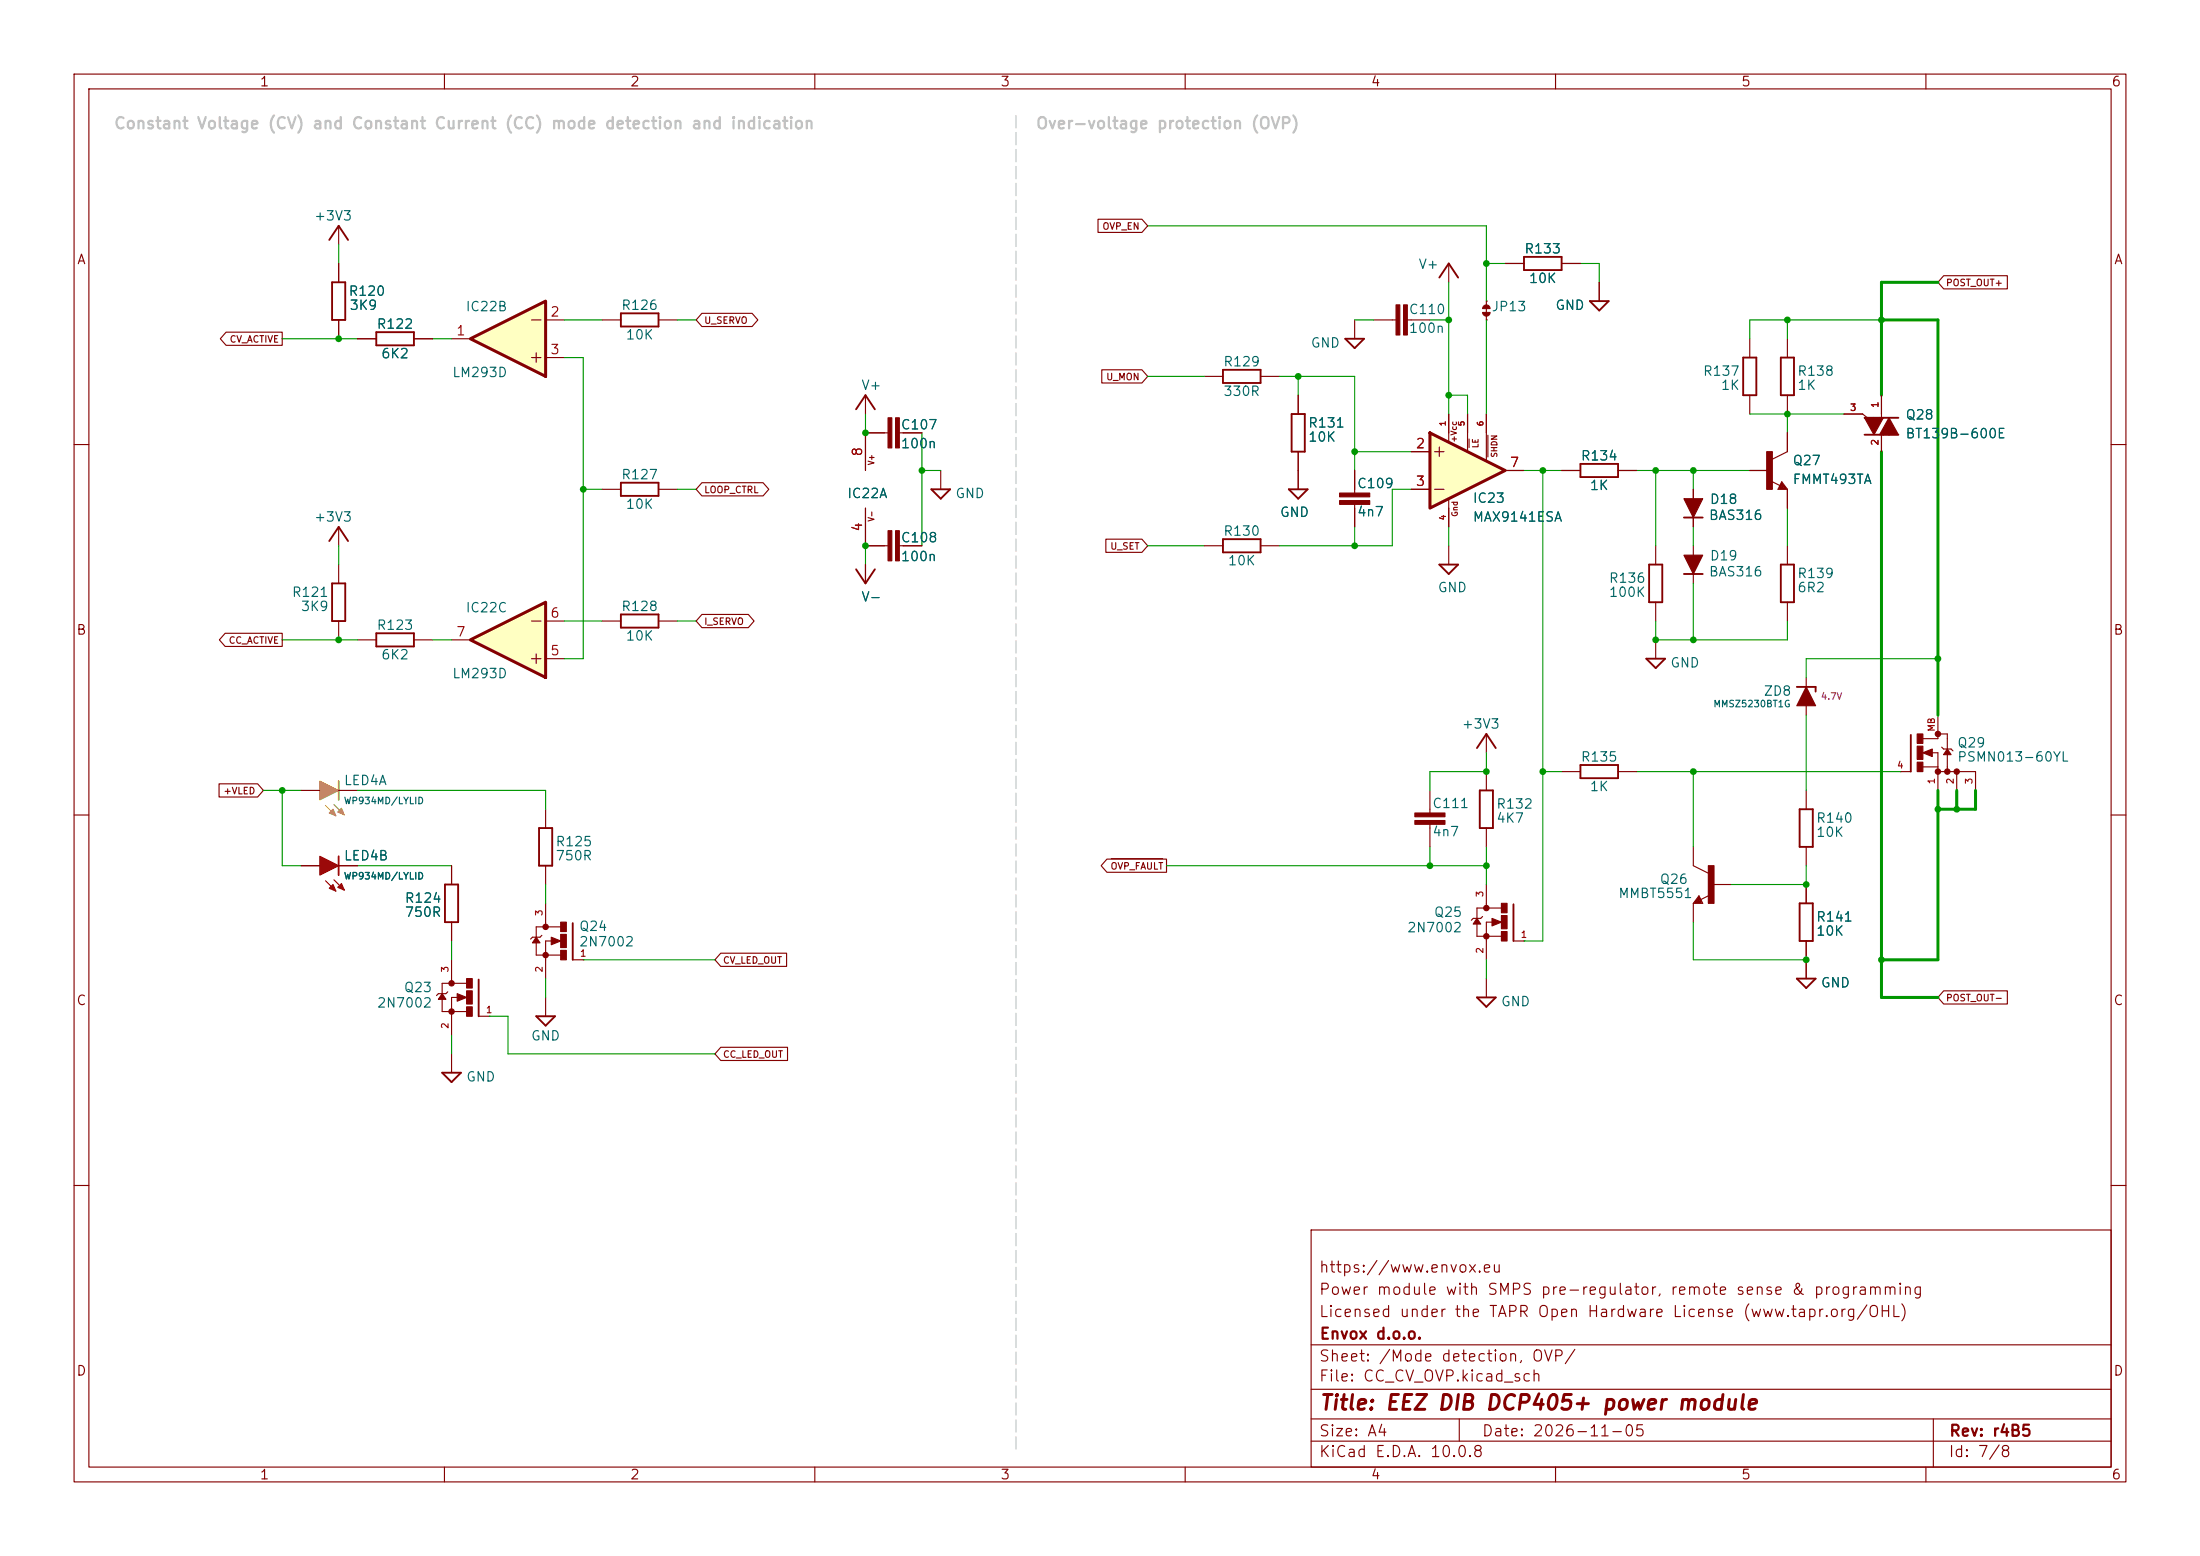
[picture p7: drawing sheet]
<svg xmlns="http://www.w3.org/2000/svg" width="297mm" height="210mm" viewBox="0 0 297 210" stroke-linecap="round" stroke-linejoin="round" font-family="sans-serif">
<g fill="none" stroke="#840000" stroke-width=".15">
<path d="M10 10h277v190h-277zM12 12h273v186h-273zM60 10v2M110 10v2M160 10v2M210 10v2M260 10v2M195.6 35.6v2.5M248.9 55.9h2.6l.6 .5M254 53.3v3.1M254 58.4v2.6M10 60h2"/>
<path d="M45.7 71.1v2.6M45.7 76.2v2.5M81.3 66h2.5M88.9 66h2.5M175.3 63.5v2.5M182.9 63.5v3M182.9 68.1v3M285 60h2M45.7 83.8v2.6M81.3 83.8h2.5M88.9 83.8h2.5M243.8 91.4v5.1"/>
<path d="M10 110h2M243.8 106.7v2.5M243.8 114.3v2.5M285 110h2M10 160h2M177 166h108v32h-108zM285 160h2M60 198v2M110 198v2M160 198v2M177 194.5h108M177 191.5h108"/>
<path d="M177 187.5h108M177 181.5h108M197 191.5v3M210 198v2M260 198v2M261 191.5v6.5"/>
</g>
<path d="M194.3 37.5l1.3-1.9 1.2 1.9M251.7 56.4h4.6M251.7 58.7h4.6M44.4 73l1.3-1.9 1.3 1.9M44.8 78.7h1.8v5.1h-1.8zM83.8 65.2h5.1v1.7h-5.1zM174 66h2.5l-1.2 1.3zM83.8 82.9h5.1v1.8h-5.1zM242.6 92.7h2.5v.6M243 109.2h1.7v5.1h-1.7z" fill="none" stroke="#840000" stroke-width=".25"/>
<g fill="#840000" stroke="#840000" stroke-width=".15">
<path d="M180.8 66.5h4.1v.6h-4.1z"/>
<path d="M180.8 67.6h4.1v.5h-4.1z"/>
<path d="M243.8 92.7l1.3 2.6h-2.5z"/>
<path d="M251.7 56.4h2.6l-1.3 2.3z"/>
<path d="M255 56.4l1.3 2.3h-2.6z"/>
</g>
<path d="M63.5 86.4l10.2-5.1v10.1z" fill="#ffffc2"/>
<g fill="none" stroke="#840000" stroke-width=".15">
<path d="M81.3 43.2h2.5M88.9 43.2h2.5M116.8 53.3v2.6M175.3 53.3v2.6M236.2 45.7v2.6M236.2 53.3v2.6M241.3 58.4v2.6l-2 1M241.3 45.7v2.6M241.3 53.3v2.6M162.6 73.7h2.5M170.2 73.7h2.5M175.3 61v2.5"/>
<path d="M228.6 73.7v5M236.2 63.5h2.6M239.1 64.9l1.2 .6M240.5 65l.8 1h-1.3zM241.3 66v2.6M61 86.4h2.5M71.8 88.9h1.2M71.8 83.8h1.2M72.4 88.3v1.2M73.7 88.9h2.5M73.7 83.8h2.5M223.5 86.4v2.5"/>
<path d="M261.6 96.5v3.2h-2M261.6 99.1h1.3v5M243.8 119.4v2.5M256.5 104.1h.1M256.5 104.1h1.5M259.6 103.5h2M260.7 101.6h.9v5.1M261.6 104.1h5.1v2.6M262.1 100.8l.3 .3h1l.3 .2M264.2 104.1v2.6M243.8 127v2.5"/>
</g>
<path d="M63.5 86.4l10.2-5.1v10.1z" fill="none" stroke="#840000" stroke-width=".41"/>
<g fill="#840000" stroke="#840000" stroke-width=".15">
<path d="M238.5 61h.8v5h-.8z"/>
<path d="M258.8 99.1h.8v1.2h-.8z"/>
<path d="M258.8 100.7h.8v1.8h-.8z"/>
<path d="M258.8 102.9h.8v1.2h-.8z"/>
<path d="M259.6 101.6l1.3-.5v1z"/>
<path d="M262.9 101.1l.5 .8h-1z"/>
<path d="M227.3 74.9h2.6l-1.3 2.6z"/>
<circle cx="261.6" cy="99.1" r=".36"/>
<circle cx="261.6" cy="104.1" r=".36"/>
<circle cx="262.9" cy="104.1" r=".36"/>
<circle cx="264.2" cy="104.1" r=".36"/>
</g>
<path d="M83.8 42.3h5.1v1.8h-5.1zM115.6 55.2l1.2-1.9 1.3 1.9M174.4 55.9h1.7v5.1h-1.7zM235.3 48.3h1.8v5h-1.8zM240.4 48.3h1.8v5h-1.8zM165.1 72.8h5.1v1.7h-5.1zM227.3 77.5h2.6M240.5 65.5l.2 .3h-.4l.2-.5 .5 .6h-.7M222.2 88.9h2.6l-1.3 1.3zM258 99.2v4.9M243 121.9h1.7v5.1h-1.7z" fill="none" stroke="#840000" stroke-width=".25"/>
<path d="M63.5 45.7l10.2-5.1v10.2z" fill="#ffffc2"/>
<g fill="none" stroke="#840000" stroke-width=".15">
<path d="M45.7 30.5v2.5M203.2 35.6h2.5M210.8 35.6h2.6M215.9 38.1v2.5M61 45.7h2.5M71.8 48.3h1.2M71.8 43.2h1.2M72.4 47.6v1.3M73.7 48.3h2.5M73.7 43.2h2.5M119.9 58.4h-3.1v5.1M121.4 58.4h3.1"/>
<path d="M200.7 40.6h.1M200.7 43.2h.1M200.7 40.6v2.6M116.8 68.6v5.1M116.8 76.2v2.5M200.7 104.1v2.6M200.7 111.8v2.5"/>
</g>
<path d="M63.5 45.7l10.2-5.1v10.2z" fill="none" stroke="#840000" stroke-width=".41"/>
<path d="M44.4 32.4l1.3-1.9 1.3 1.9M205.7 34.7h5.1v1.7h-5.1zM214.6 40.6h2.6l-1.3 1.3zM115.6 76.8l1.2 1.9 1.3-1.9M199.8 106.7h1.7v5.1h-1.7z" fill="none" stroke="#840000" stroke-width=".25"/>
<g fill="#840000" stroke="#840000" stroke-width=".15">
<path d="M120.9 56.4h.5v4.1h-.5z"/>
<path d="M119.9 56.4h.5v4.1h-.5z"/>
</g>
<g fill="#840000" stroke="#840000" stroke-width=".14">
<path d="M200.3 41.3a.51 .51 0 0 1 .6-.1 .51 .51 0 0 1 .3 .5h-1z"/>
<path d="M200.2 42.2h.5v.5a.51 .51 0 0 1-.5-.5z"/>
<path d="M200.7 42.2h.5a.51 .51 0 0 1-.5 .5z"/>
</g>
<path d="M193 58.4l10.2 5.1-10.2 5.1z" fill="#ffffc2"/>
<path d="M193 58.4l10.2 5.1-10.2 5.1z" fill="none" stroke="#840000" stroke-width=".41"/>
<g fill="none" stroke="#840000" stroke-width=".15">
<path d="M48.3 45.7h2.5M55.9 45.7h2.5M162.6 50.8h2.5M170.2 50.8h2.5M182.9 43.2v2.5M185.4 43.2h3.1M190 43.2h3M195.6 55.9v3.8M198.1 55.9v5.1M198.3 59.2v1.2M200.7 55.9v6.3M200.9 58.7v3"/>
<path d="M116.8 73.7h3.1M121.4 73.7h3.1M127 63.5v2.5M190.5 61h2.5M190.5 66h2.5M193.7 61h1.2M193.7 66h1.2M194.3 60.3v1.3M195.6 67.3v3.8M203.2 63.5h2.5M210.8 63.5h2.6M218.4 63.5h2.6"/>
<path d="M241.3 73.7v2.5M48.3 86.4h2.5M55.9 86.4h2.5M241.3 81.3v2.5M61 116.8v2.6M73.7 109.2v2.6M73.7 116.8v2.6M200.7 119.4v3.2M210.8 104.1h2.6M218.4 104.1h2.6M228.6 114.3v2.5l2 1.1M231.1 119.4h2.6"/>
<path d="M61 124.5v2.5M73.2 126.2l-.3 .3h-1l-.3 .2M73.7 121.9v3.2M74.5 127h-.8v5.1M75.7 125.1h-3.3v3.8h3.3M77.3 129.5h1.4M78.7 129.5h.1M200.2 123.7l-.3 .3h-1l-.3 .2M200.7 132.1v2.5M201.5 124.5h-.8v5M202.7 122.6h-3.3v3.8h3.3M204.3 127h1.4"/>
<path d="M205.7 127h.1M228.6 121.9v2.6M229.4 120.9l.5 1h-1.3zM230.8 120.8l-1.2 .6M243.8 129.5v2.6"/>
</g>
<g fill="#840000" stroke="#840000" stroke-width=".15">
<path d="M120.9 71.6h.5v4.1h-.5z"/>
<path d="M119.9 71.6h.5v4.1h-.5z"/>
<path d="M188.5 41.1h.5v4.1h-.5z"/>
<path d="M189.5 41.1h.5v4.1h-.5z"/>
<path d="M75.7 124.5h.8v1.2h-.8z"/>
<path d="M75.7 126.1h.8v1.8h-.8z"/>
<path d="M75.7 128.3h.8v1.2h-.8z"/>
<path d="M74.4 126.5l1.3 .5-1.3 .5z"/>
<path d="M72.4 126.5l.5 .8h-1z"/>
<path d="M230.6 116.8h.8v5.1h-.8z"/>
<path d="M202.7 121.9h.8v1.3h-.8z"/>
<path d="M202.7 123.6h.8v1.7h-.8z"/>
<path d="M202.7 125.7h.8v1.3h-.8z"/>
<path d="M201.4 124l1.3 .5-1.3 .5z"/>
<path d="M199.4 124l.5 .7h-1z"/>
<circle cx="73.7" cy="125.1" r=".36"/>
<circle cx="73.7" cy="128.9" r=".36"/>
<circle cx="200.7" cy="122.6" r=".36"/>
<circle cx="200.7" cy="126.4" r=".36"/>
</g>
<g fill="none" stroke="#840000" stroke-width=".25">
<path d="M50.8 44.8h5.1v1.8h-5.1zM165.1 49.9h5.1v1.8h-5.1zM181.6 45.7h2.5l-1.2 1.3zM125.7 66h2.6l-1.3 1.3zM213.4 62.6h5v1.8h-5zM240.4 76.2h1.8v5.1h-1.8zM50.8 85.5h5.1v1.7h-5.1zM60.1 119.4h1.7v5.1h-1.7zM72.8 111.8h1.7v5h-1.7zM213.4 103.3h5v1.7h-5zM77.3 124.6v4.9M199.4 134.6h2.5l-1.2 1.3z"/>
<path d="M204.3 122v5M229.4 121.4l-.2 .3h.4l-.2-.5-.5 .6h.7M242.6 132.1h2.5l-1.3 1.3z"/>
</g>
<path d="M43.2 105.4l2.5 1.3-2.5 1.3z" fill="#c2c200"/>
<path d="M43.2 105.4l2.5 1.3-2.5 1.3zM43.9 108.7l1.4 1.4M45.1 108.6l1.4 1.4" fill="none" stroke="#c2c200" stroke-width=".15"/>
<path d="M45.7 105.4v2.6" fill="none" stroke="#c2c200" stroke-width=".25"/>
<g fill="#c2c200" stroke="#c2c200" stroke-width=".15">
<path d="M44.4 109.7l.6-.5 .3 .9z"/>
<path d="M45.6 109.6l.5-.5 .4 .9z"/>
</g>
<g fill="none" stroke="#840000" stroke-width=".15">
<path d="M45.7 35.6v2.5M148.2 29.6h6l.7 .9-.7 .9h-6zM203.2 35.6h2.5M210.8 35.6h2.6M215.9 38.1v2.5M262.4 37.2h8.6v1.8h-8.6l-.8-.9zM30.5 44.8h7.6v1.8h-7.6l-.8-.9zM45.7 43.2v2.5M48.3 45.7h2.5M55.9 45.7h2.5M94.8 42.3h6.7l.8 .9-.8 .9h-6.7l-.8-.9zM119.4 58.4h-2.6v5.1"/>
<path d="M121.9 58.4h2.6M148.7 49.9h5.5l.7 .9-.7 .9h-5.5zM175.3 53.3v2.6M195.6 55.9v2.5M198.1 55.9v2.5M200.7 55.9v2.5M241.3 58.4v2.6M248.9 55.9h2.6M254 53.3v2.6M254 58.4v2.6M94.8 65.2h8.2l.8 .8-.8 .9h-8.2l-.8-.9zM116.8 68.6v5.1h2.6"/>
<path d="M116.8 76.2v2.5M121.9 73.7h2.6M149.3 72.8h4.9l.7 .9-.7 .8h-4.9zM175.3 61v5M182.9 63.5v2.5M182.9 68.6v2.5M190.5 61h2.5M190.5 66h2.5M195.6 68.6v2.5M195.6 73.7v2.5M203.2 63.5h2.5M210.8 63.5h2.6"/>
<path d="M218.4 63.5h2.6M223.5 73.7v2.5M228.6 66v5.1M236.2 63.5h2.6M241.3 66v2.6M30.4 85.5h7.7v1.7h-7.7l-.8-.8zM94.8 82.9h6.2l.8 .9-.8 .9h-6.2l-.8-.9zM200.7 99.1v2.5M223.5 81.3v2.5M29.6 105.8h5.2l.8 .9-.8 .9h-5.2zM40.6 106.7h2.6M40.6 116.8h2.6"/>
<path d="M45.7 106.7h2.6M45.7 116.8h2.6M61 116.8v2.6M149.4 116h8.1v1.7h-8.1l-.7-.9zM150 115.9h7M193 106.7v3M193 111.3v3M243.8 119.4v2.5M60.5 133.9l-.3 .2h-1l-.3 .3M61 124.5v2.5M61 129.5v3.2M61.8 134.6h-.8v5.1"/>
<path d="M63 132.7h-3.3v3.8h3.3M64.6 137.2h1.4M66 137.2h.1M73.7 134.6v2.6M97.3 128.7h8.9v1.7h-8.9l-.8-.9zM243.8 127v5.1M262.4 133.7h8.6v1.8h-8.6l-.8-.9zM61 142.2v2.6M97.3 141.4h9v1.7h-9l-.8-.9z"/>
</g>
<path d="M44.8 38.1h1.8v5.1h-1.8zM194.3 76.2h2.5l-1.2 1.3zM222.6 76.2h1.8v5.1h-1.8zM227.3 69.9h2.6M199.4 101l1.3-1.9 1.2 1.9M64.6 132.2v5M72.4 137.2h2.5l-1.2 1.2zM59.7 144.8h2.5l-1.2 1.3z" fill="none" stroke="#840000" stroke-width=".25"/>
<g fill="#840000" stroke="#840000" stroke-width=".15">
<path d="M63 132.1h.8v1.3h-.8z"/>
<path d="M63 133.7h.8v1.8h-.8z"/>
<path d="M63 135.9h.8v1.3h-.8z"/>
<path d="M61.7 134.1l1.3 .5-1.3 .5z"/>
<path d="M59.7 134.1l.5 .8h-1z"/>
<path d="M227.3 67.3h2.6l-1.3 2.6z"/>
<path d="M191 109.7h4.1v.5h-4.1z"/>
<path d="M191 110.7h4.1v.6h-4.1z"/>
<circle cx="61" cy="132.7" r=".36"/>
<circle cx="61" cy="136.5" r=".36"/>
</g>
<path d="M43.9 118.9l1.4 1.4M45.1 118.7l1.4 1.4" fill="none" stroke="#c20000" stroke-width=".15"/>
<path d="M45.7 115.6v2.5" fill="none" stroke="#c20000" stroke-width=".25"/>
<g fill="#c20000" stroke="#c20000" stroke-width=".15">
<path d="M44.4 119.9l.6-.5 .3 .9z"/>
<path d="M45.6 119.8l.5-.5 .4 .8z"/>
<path d="M43.2 115.6l2.5 1.2-2.5 1.3z"/>
</g>
<path d="M137.2 195.6v-180.4" fill="none" stroke="#c2c2c2" stroke-width=".15" stroke-dasharray="1.7 .6"/>
<g fill="none" stroke="#009600" stroke-width=".15">
<path d="M45.7 33v2.6M154.9 30.5h45.8v10.1M195.6 38.1v17.8M200.7 35.6h2.5M213.4 35.6h2.5v2.5M38.1 45.7h10.2M58.4 45.7h2.6M76.2 48.3h2.5v40.6h-2.5M76.2 43.2h5.1M91.4 43.2h2.6M116.8 55.9v2.5M124.5 58.4v15.3"/>
<path d="M154.9 50.8h7.7M172.7 50.8h10.2v12.7M175.3 50.8v2.5M182.9 43.2h2.5M193 43.2h2.6M195.6 53.3h2.5v2.6M200.7 43.2v12.7M236.2 55.9h12.7M241.3 43.2v2.5M241.3 55.9v2.5M254 43.2h-17.8v2.5M45.7 73.7v2.5"/>
<path d="M78.7 66h2.6M91.4 66h2.6M116.8 73.7v2.5M124.5 63.5h2.5M154.9 73.7h7.7M182.9 71.1v2.6M182.9 61h7.6M190.5 66h-2.5v7.7h-15.3M195.6 71.1v2.6M205.7 63.5h5.1M208.3 63.5v63.5h-2.6M221 63.5h15.2"/>
<path d="M223.5 63.5v10.2M228.6 63.5v2.5M228.6 71.1v2.6M228.6 78.7v7.7M241.3 68.6v5.1M38.1 86.4h10.2M58.4 86.4h2.6M76.2 83.8h5.1M91.4 83.8h2.6M223.5 83.8v2.6h17.8v-2.6M243.8 96.5v10.2M261.6 88.9h-17.8v2.5"/>
<path d="M35.6 106.7h5M38.1 106.7v10.1h2.5M48.3 106.7h25.4v2.5M48.3 116.8h12.7M73.7 119.4v2.5M157.5 116.8h43.2M193 114.3v2.5M200.7 101.6v2.5h-7.7v2.6M200.7 114.3v5.1M208.3 104.1h2.5M221 104.1h35.5M228.6 104.1v10.2"/>
<path d="M243.8 116.8v2.6h-10.1M61 127v2.5M61 139.7v2.5M66 137.2h2.6v5h27.9M73.7 132.1v2.5M78.7 129.5h17.8M200.7 129.5v2.6M228.6 124.5v5h15.2"/>
</g>
<path d="M261.6 38.1h-7.6v15.2M254 43.2h7.6v53.3M254 61v73.6h7.6M261.6 106.7v22.8h-7.6M264.2 106.7v2.5M266.7 106.7v2.5h-5.1" fill="none" stroke="#009600" stroke-width=".41"/>
<g fill="#009600">
<circle cx="38.1" cy="106.7" r=".46"/>
<circle cx="45.7" cy="86.4" r=".46"/>
<circle cx="254" cy="129.5" r=".46"/>
<circle cx="243.8" cy="129.5" r=".46"/>
<circle cx="261.6" cy="88.9" r=".46"/>
<circle cx="264.2" cy="109.2" r=".46"/>
<circle cx="261.6" cy="109.2" r=".46"/>
<circle cx="243.8" cy="119.4" r=".46"/>
<circle cx="200.7" cy="35.6" r=".46"/>
<circle cx="195.6" cy="43.2" r=".46"/>
<circle cx="195.6" cy="53.3" r=".46"/>
<circle cx="223.5" cy="63.5" r=".46"/>
<circle cx="208.3" cy="63.5" r=".46"/>
<circle cx="200.7" cy="116.8" r=".46"/>
<circle cx="200.7" cy="104.1" r=".46"/>
<circle cx="182.9" cy="73.7" r=".46"/>
<circle cx="193" cy="116.8" r=".46"/>
<circle cx="182.9" cy="61" r=".46"/>
<circle cx="175.3" cy="50.8" r=".46"/>
<circle cx="45.7" cy="45.7" r=".46"/>
<circle cx="78.7" cy="66" r=".46"/>
<circle cx="116.8" cy="58.4" r=".46"/>
<circle cx="124.5" cy="63.5" r=".46"/>
<circle cx="116.8" cy="73.7" r=".46"/>
<circle cx="241.3" cy="55.9" r=".46"/>
<circle cx="228.6" cy="63.5" r=".46"/>
<circle cx="241.3" cy="43.2" r=".46"/>
<circle cx="254" cy="43.2" r=".46"/>
<circle cx="223.5" cy="86.4" r=".46"/>
<circle cx="228.6" cy="86.4" r=".46"/>
<circle cx="208.3" cy="104.1" r=".46"/>
<circle cx="228.6" cy="104.1" r=".46"/>
</g>
<text font-size="2" fill="#840000" x="178" y="190.8">Title: EEZ DIB DCP405+ power module</text>
<g font-size="1.5" fill="#c2c2c2">
<text x="15.3" y="17.8">Constant Voltage (CV) and Constant Current (CC) mode detection and indication</text>
<text x="139.7" y="17.8">Over-voltage protection (OVP)</text>
</g>
<g font-size="1.5" fill="#840000">
<text x="178" y="172.1">https://www.envox.eu</text>
<text x="178" y="178.1">Licensed under the TAPR Open Hardware License (www.tapr.org/OHL)</text>
<text x="178" y="175.1">Power module with SMPS pre-regulator, remote sense &amp; programming</text>
<text x="178" y="184.1">Sheet: /Mode detection, OVP/</text>
<text x="178" y="181.1">Envox d.o.o.</text>
<text x="178" y="186.8">File: CC_CV_OVP.kicad_sch</text>
<text x="178" y="197">KiCad E.D.A. 10.0.8</text>
<text x="178" y="194.2">Size: A4</text>
<text x="200" y="194.2">Date: 2026-11-05</text>
<text x="263" y="197">Id: 7/8</text>
<text x="263" y="194.2">Rev: r4B5</text>
</g>
<g font-size="1.3" fill="#840000">
<text x="35" y="12">1</text>
<text x="85" y="12">2</text>
<text x="135" y="12">3</text>
<text x="185" y="12">4</text>
<text x="235" y="12">5</text>
<text x="285" y="12">6</text>
<text x="10.3" y="36">A</text>
<text x="285.3" y="36">A</text>
<text x="10.2" y="86">B</text>
<text x="285.2" y="86">B</text>
<text x="10.2" y="136">C</text>
<text x="285.2" y="136">C</text>
<text x="10.2" y="186">D</text>
<text x="285.2" y="186">D</text>
<text x="35" y="200">1</text>
<text x="85" y="200">2</text>
<text x="135" y="200">3</text>
<text x="185" y="200">4</text>
<text x="235" y="200">5</text>
<text x="285" y="200">6</text>
</g>
<g font-size="1.3" fill="#006464">
<text x="42.3" y="30.1">+3V3</text>
<text x="205.7" y="34.5">R133</text>
<text x="47" y="40.2">R120</text>
<text x="191.4" y="36.6">V+</text>
<text x="206.3" y="38.5">10K</text>
<text x="47.1" y="42.1">3K9</text>
<text x="50.8" y="44.7">R122</text>
<text x="62.8" y="42.3">IC22B</text>
<text x="83.8" y="42.1">R126</text>
<text x="84.4" y="46.1">10K</text>
<text x="176.9" y="47.2">GND</text>
<text x="190.1" y="42.7">C110</text>
<text x="190.1" y="45.2">100n</text>
<text x="201.3" y="42.3">JP13</text>
<text x="209.9" y="42.1">GND</text>
<text x="51.4" y="48.7">6K2</text>
<text x="61" y="51.2">LM293D</text>
<text x="116.2" y="52.9">V+</text>
<text x="165.1" y="49.8">R129</text>
<text x="165.1" y="53.8">330R</text>
<text x="229.8" y="51">R137</text>
<text x="232.2" y="52.9">1K</text>
<text x="242.6" y="51">R138</text>
<text x="242.6" y="52.9">1K</text>
<text x="121.5" y="58.3">C107</text>
<text x="176.5" y="58">R131</text>
<text x="176.5" y="59.9">10K</text>
<text x="257.2" y="56.9">Q28</text>
<text x="257.2" y="59.5">BT139B-600E</text>
<text x="83.8" y="65">R127</text>
<text x="121.5" y="60.8">100n</text>
<text x="213.3" y="62.5">R134</text>
<text x="241.9" y="63.1">Q27</text>
<text x="241.9" y="65.6">FMMT493TA</text>
<text x="42.3" y="70.7">+3V3</text>
<text x="84.4" y="69">10K</text>
<text x="114.3" y="67.5">IC22A</text>
<text x="128.9" y="67.5">GND</text>
<text x="172.7" y="70.1">GND</text>
<text x="183.1" y="66.2">C109</text>
<text x="183.1" y="70">4n7</text>
<text x="198.7" y="68.2">IC23</text>
<text x="198.7" y="70.7">MAX9141ESA</text>
<text x="214.5" y="66.5">1K</text>
<text x="230.6" y="70.5">BAS316</text>
<text x="230.7" y="68.3">D18</text>
<text x="121.5" y="73.5">C108</text>
<text x="121.5" y="76.1">100n</text>
<text x="165.1" y="72.6">R130</text>
<text x="165.7" y="76.6">10K</text>
<text x="230.7" y="76">D19</text>
<text x="39.3" y="80.9">R121</text>
<text x="40.5" y="82.8">3K9</text>
<text x="62.8" y="83">IC22C</text>
<text x="83.8" y="82.8">R128</text>
<text x="116.2" y="81.5">V-</text>
<text x="194" y="80.2">GND</text>
<text x="217.1" y="79">R136</text>
<text x="217.1" y="80.9">100K</text>
<text x="230.6" y="78.1">BAS316</text>
<text x="242.6" y="78.3">R139</text>
<text x="242.6" y="80.2">6R2</text>
<text x="50.8" y="85.3">R123</text>
<text x="51.4" y="89.3">6K2</text>
<text x="84.4" y="86.8">10K</text>
<text x="61" y="91.9">LM293D</text>
<text x="225.4" y="90.4">GND</text>
<text x="238" y="94.2">ZD8</text>
<text x="197.2" y="98.7">+3V3</text>
<text x="264.1" y="101.2">Q29</text>
<text x="46.3" y="106.3">LED4A</text>
<text x="213.3" y="103.1">R135</text>
<text x="214.5" y="107.1">1K</text>
<text x="264.1" y="103.1">PSMN013-60YL</text>
<text x="193.3" y="109.4">C111</text>
<text x="193.3" y="113.2">4n7</text>
<text x="201.9" y="109.5">R132</text>
<text x="201.9" y="111.4">4K7</text>
<text x="245.1" y="111.4">R140</text>
<text x="245.1" y="113.3">10K</text>
<text x="46.3" y="116.4">LED4B</text>
<text x="74.9" y="114.5">R125</text>
<text x="74.9" y="116.4">750R</text>
<text x="224" y="119.6">Q26</text>
<text x="54.6" y="122.2">R124</text>
<text x="54.6" y="124.1">750R</text>
<text x="78.1" y="126">Q24</text>
<text x="193.5" y="124.1">Q25</text>
<text x="218.4" y="121.5">MMBT5551</text>
<text x="245.1" y="124.7">R141</text>
<text x="78.1" y="128.1">2N7002</text>
<text x="189.9" y="126.1">2N7002</text>
<text x="245.1" y="126.6">10K</text>
<text x="50.8" y="136.3">2N7002</text>
<text x="54.4" y="134.2">Q23</text>
<text x="202.5" y="136.1">GND</text>
<text x="245.7" y="133.6">GND</text>
<text x="71.6" y="140.8">GND</text>
<text x="62.8" y="146.3">GND</text>
</g>
<g font-size="1.3" fill="#a90000">
<text x="61.5" y="45.6">1</text>
<text x="74.2" y="43">2</text>
<text x="74.2" y="48.1">3</text>
<text x="116.7" y="61.7" transform="rotate(-90 116.7 61.7)">8</text>
<text x="191" y="60.8">2</text>
<text x="191" y="65.9">3</text>
<text x="203.7" y="63.4">7</text>
<text x="116.7" y="71.9" transform="rotate(-90 116.7 71.9)">4</text>
<text x="74.2" y="83.7">6</text>
<text x="61.5" y="86.2">7</text>
<text x="74.2" y="88.8">5</text>
</g>
<g font-size=".9" fill="#840000">
<text x="148.8" y="31.2">OVP_EN</text>
<text x="262.6" y="38.8">POST_OUT+</text>
<text x="30.9" y="46.5">CV_ACTIVE</text>
<text x="95" y="43.9">U_SERVO</text>
<text x="149.3" y="51.5">U_MON</text>
<text x="95" y="66.8">LOOP_CTRL</text>
<text x="149.8" y="74.4">U_SET</text>
<text x="30.8" y="87.1">CC_ACTIVE</text>
<text x="95" y="84.6">I_SERVO</text>
<text x="30.1" y="107.4">+VLED</text>
<text x="149.8" y="117.6">OVP_FAULT</text>
<text x="97.5" y="130.3">CV_LED_OUT</text>
<text x="262.6" y="135.4">POST_OUT-</text>
<text x="97.5" y="143">CC_LED_OUT</text>
</g>
<g font-size=".9" fill="#a90000">
<text x="249.7" y="55.7">3</text>
<text x="253.8" y="55.1" transform="rotate(-90 253.8 55.1)">1</text>
<text x="253.8" y="60.2" transform="rotate(-90 253.8 60.2)">2</text>
<text x="261.4" y="98.8" transform="rotate(-90 261.4 98.8)">MB</text>
<text x="256" y="103.9">4</text>
<text x="261.4" y="105.9" transform="rotate(-90 261.4 105.9)">1</text>
<text x="264" y="105.9" transform="rotate(-90 264 105.9)">2</text>
<text x="266.5" y="105.9" transform="rotate(-90 266.5 105.9)">3</text>
<text x="73.5" y="123.7" transform="rotate(-90 73.5 123.7)">3</text>
<text x="200.5" y="121.2" transform="rotate(-90 200.5 121.2)">3</text>
<text x="60.8" y="131.3" transform="rotate(-90 60.8 131.3)">3</text>
<text x="73.5" y="131.3" transform="rotate(-90 73.5 131.3)">2</text>
<text x="78.2" y="129.3">1</text>
<text x="200.5" y="128.8" transform="rotate(-90 200.5 128.8)">2</text>
<text x="205.2" y="126.8">1</text>
<text x="65.5" y="137">1</text>
<text x="60.8" y="138.9" transform="rotate(-90 60.8 138.9)">2</text>
</g>
<g font-size=".9" fill="#006464">
<text x="231.2" y="95.7">MMSZ5230BT1G</text>
<text x="46.3" y="108.7">WP934MD/LYLID</text>
<text x="46.3" y="118.9">WP934MD/LYLID</text>
</g>
<text font-size=".9" fill="#840084" x="245.7" y="94.7">4.7V</text>
<g font-size=".8" fill="#a90000">
<text x="195.4" y="57.6" transform="rotate(-90 195.4 57.6)">1</text>
<text x="197.9" y="57.6" transform="rotate(-90 197.9 57.6)">5</text>
<text x="200.4" y="57.6" transform="rotate(-90 200.4 57.6)">6</text>
<text x="195.4" y="70.3" transform="rotate(-90 195.4 70.3)">4</text>
</g>
<g font-size=".8" fill="#840000">
<text x="196.9" y="59.8" transform="rotate(-90 196.9 59.8)">+Vcc</text>
<text x="118.2" y="62.8" transform="rotate(-90 118.2 62.8)">V+</text>
<text x="199.8" y="60.6" transform="rotate(-90 199.8 60.6)">LE</text>
<text x="202.3" y="61.8" transform="rotate(-90 202.3 61.8)">SHDN</text>
<text x="118.2" y="70.5" transform="rotate(-90 118.2 70.5)">V-</text>
<text x="197" y="69.8" transform="rotate(-90 197 69.8)">Gnd</text>
</g>
</svg>
